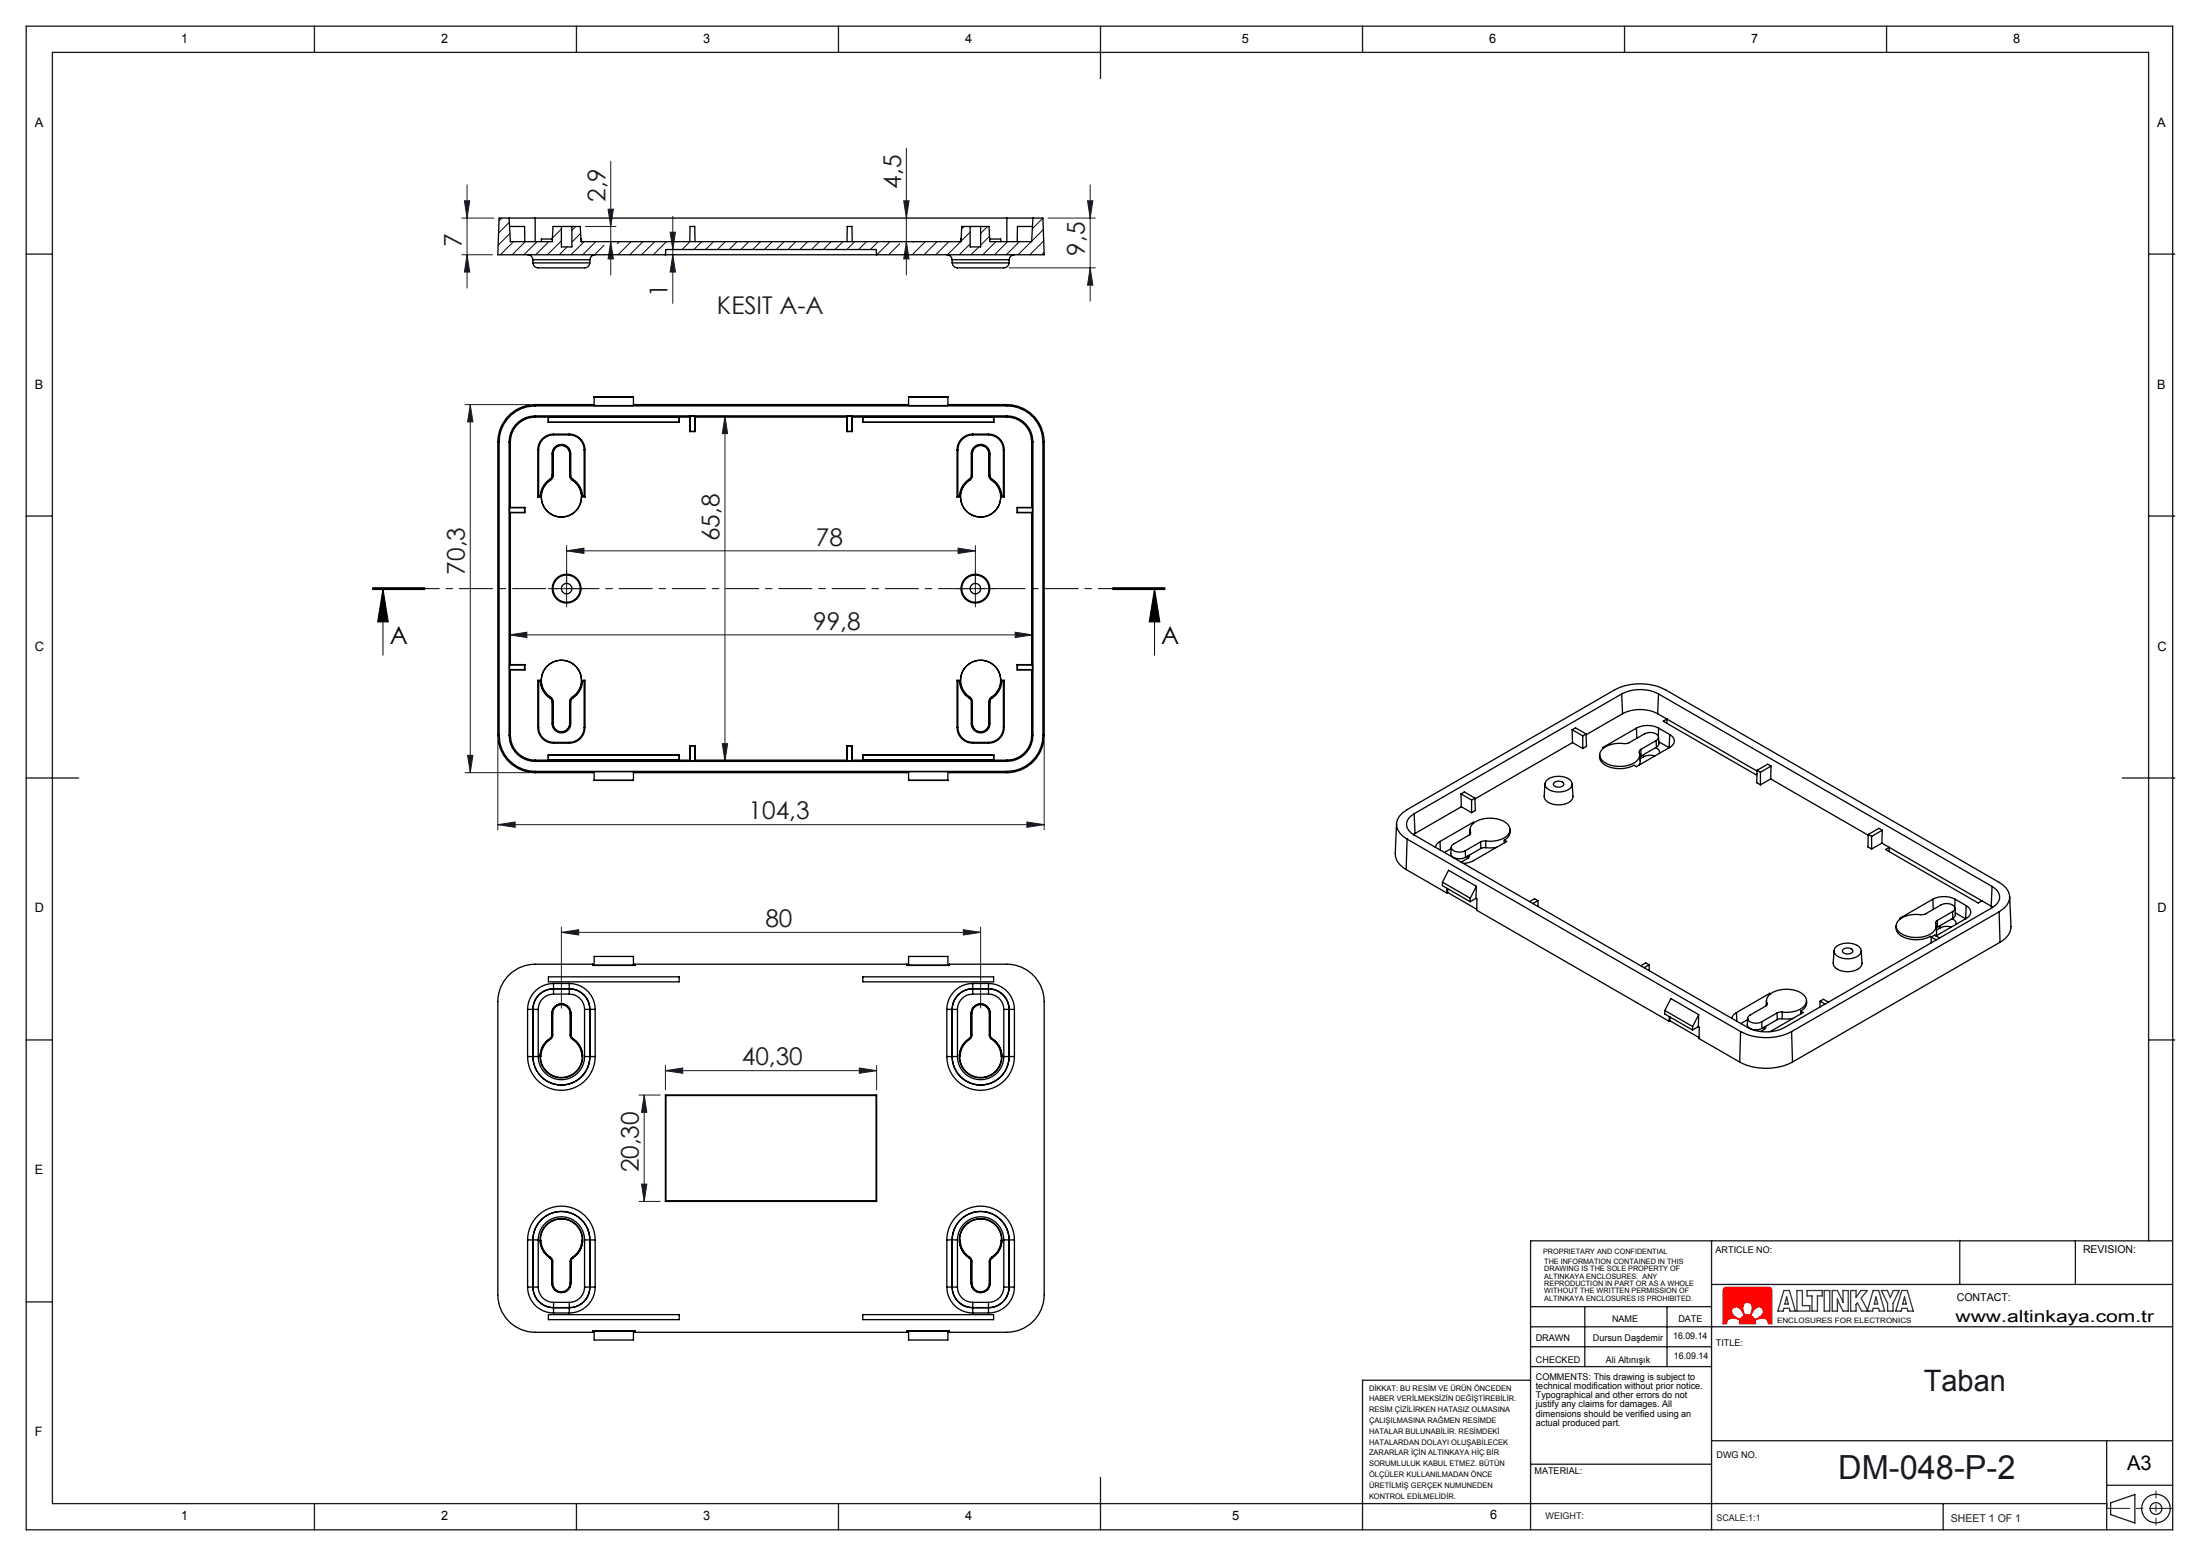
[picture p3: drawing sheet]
<svg xmlns="http://www.w3.org/2000/svg" width="420mm" height="297mm" viewBox="0 0 420 297" stroke-linecap="round" stroke-linejoin="round" font-family="sans-serif">
<path d="M329 245.8l.4-.1h8.2l.4 .2 .1 .4v6.4h-.7v-.2l-.3-.7-.8-.2-1.4 .4 .1 .7h-3.1l.1-.7-1.4-.4-.9 .3-.2 .8h-.7v-6.4zM330.7 249.7l.7-.3 .7 .4 .7 1.3-.7 .7-.6-.2-.7-.5-.4-.8zM332.9 248.8l.6-.3 .7 .4 .2 .7-.5 1.4h-.9l-.4-1.4zM334.8 249.8l.9-.4 .6 .3 .2 .7-.4 .7-1.3 .7-.6-.7z" fill="none" stroke="#e13800" stroke-width=".19"/>
<g fill="none" stroke="#191924" stroke-width=".25">
<path d="M5 5h409.6v287h-409.6zM60 5v5M110 5v5M160 5v5M210 5v10M260 5v5M310 5v5M360 5v5M5 48.5h5M410 48.5h5M5 98.5h5M410 98.5h5"/>
<path d="M5 148.5h10M405 148.5h10M5 198.5h5M410 198.5h5M326.6 236.8v55.2M374 236.8v8.4M396 236.8v8.4M410 236.8v-226.8h-400v277h392M414.6 236.8h-122.5v55.2M5 248.5h5M292.1 249.4h34.5M292.1 253.2h122.5"/>
<path d="M292.1 257.1h34.5M302.4 249.4v11.5M318.1 249.4v11.5M326.6 245.2h88M292.1 263.5h-32.1v28.5M292.1 260.9h34.5M292.1 279.5h34.5M326.6 275h88M402 275v17M60 287v5M110 287v5M160 287v5"/>
<path d="M210 282v10M370.8 287v5M402 283.5h12.6"/>
</g>
<path d="M334.8 249.8h.1a.93 .93 0 0 1 1.5 0 .93 .93 0 0 1-.4 1.4l-.6 .4a.52 .52 0 0 1-.5 .2 .52 .52 0 0 1-.4-.4 .54 .54 0 0 1-.3-.5 .54 .54 0 0 1 .2-.5zM330.7 249.7a1.27 1.27 0 0 1 1.9 .9 .48 .48 0 0 1 .1 .5 .48 .48 0 0 1-.4 .3 .54 .54 0 0 1-.4 .4 .54 .54 0 0 1-.5-.3l-.6-.5a.92 .92 0 0 1-.1-1.3zM329 245.8l-.2 .5v6.4h.7v-.2a1.18 1.18 0 0 1 1.8-.8h.1a.45 .45 0 0 1 .5 .6v.4h3.1v-.3a.4 .4 0 0 1 0-.5 .4 .4 0 0 1 .4-.1l.7-.2 .7 .1 .5 .3 .1 .7h.7v-6.4l-.1-.5-.4-.1h-8.2zM332.9 248.8l.6-.3 .6 .3 .3 .8-.2 .9a.44 .44 0 0 1-.2 .5 .44 .44 0 0 1-.5-.1h-.1a.43 .43 0 0 1-.5 .1 .43 .43 0 0 1-.2-.5l-.1-.9z" fill-rule="evenodd" fill="#f00"/>
<path d="M71.1 112.5h10zM71.1 112.4h10M71.1 112.2h10M73.1 112.4l1 6.3h-2zM73.1 112.4v12.7M212.3 112.4h10M212.3 112.2h10M212.3 112.5h10M220.3 112.4l1 6.3h-2zM220.3 112.4v12.7" fill="none" stroke="#000" stroke-width=".19"/>
<g fill="none" stroke="#191924" stroke-width=".25">
<path d="M402.8 286.9l4.6-1.6v5.4l-4.6-1.6z"/>
<circle cx="411.4" cy="287.9" r="2.72"/>
<circle cx="411.4" cy="287.9" r="1.12"/>
</g>
<path d="M340.4 246.3h1.1l1.1 3.9h-1l-.2-.5h-1l-.1 .5h-1zM340.9 247.5l.4 1.4h-.7zM342.9 246.3h1v2.9h1.5v1h-2.5zM344.8 246.3h2.9v1.1h-.9v2.8h-1v-2.8h-1zM348.1 246.3h1.1v3.9h-1.1zM349.6 246.3h1l1.1 2.4v-2.4h1v3.9h-1l-1.1-2.3v2.3h-1zM356.3 250.2l1.1-3.9h1.1l1.1 3.9h-1l-.1-.5h-1l-.2 .5h-2.1l-.8-1.5-.2 .3v1.2h-1.1v-3.9h1.1v1.3l.9-1.3h1.2l-1.1 1.5 1.3 2.4M358 247.5l.3 1.4h-.7zM359 246.3h1.2l.5 1.4 .6-1.4h1.1l-1.2 2.5v1.4h-1v-1.4zM362.9 246.3h1.1l1.1 3.9h-1l-.2-.5h-1l-.1 .5h-1zM363.4 247.5l.4 1.4h-.7z" fill="none" stroke="#373737" stroke-width=".25"/>
<g fill="none" stroke="#191924" stroke-width=".19">
<path d="M88.6 38.3h1l-.5 3.3zM89.1 35.3v19.7M116 39.9h1l-.5 3.3zM116.5 30.8v21.7M172.4 38.3h1.1l-.5 3.3zM173 28.3v24.2M207.5 38.3h1l-.5 3.3zM208 35.3v22.2M88.1 41.6h6.1M88.1 48.6h5.9M89.1 48.6l.5 3.3h-1zM111.7 43.2h5.8"/>
<path d="M116.5 46.1l.5 3.3h-1zM127.9 44.3h1l-.5 3.3zM128.4 48.6l.5 3.3h-1zM128.4 41.3v16.6M173 46.1l.5 3.3h-1.1zM192.5 51.1h16.5M200 41.6h9M208 51.1l.5 3.3h-1zM88.7 77.2h12.4M89.7 77.2l.5 3.3h-1zM89.7 77.2v70.3M133.6 79.5h5.7"/>
<path d="M138.3 79.5v65.7M138.3 79.5l.5 3.3h-1zM105.6 112.4h5M108.1 105.1l3.3-.5v1zM108.1 104.1v10.8M108.1 105.1h78M182.8 104.6l3.3 .5-3.3 .5zM183.6 112.4h5M186.1 104.1v10.8M97.2 121.2l3.3-.5v1zM97.2 120.2v5.7M97.2 121.2h99.8"/>
<path d="M193.7 120.7l3.3 .5-3.3 .5zM197 120.2v5.7M88.7 147.5h12.4M89.2 144.2h1l-.5 3.3zM95 157.4l3.3-.5v1zM95 141.4v17M95 157.4h104.3M133.6 145.2h5.7M137.8 141.9h1l-.5 3.3zM196 156.9l3.3 .5-3.3 .5zM199.3 141.4v17M107.1 178l3.3-.5v1z"/>
<path d="M107.1 177v15.4M107.1 178h80M183.8 177.5l3.3 .5-3.3 .5zM187.1 177v15.4M121.9 209h4.1M122.9 209l.5 3.3h-1zM122.9 209v20.3M127 204.4l3.3-.5v1zM127 203.4v4.6M127 204.4h40.3M164 203.9l3.3 .5-3.3 .5zM167.3 203.4v4.6"/>
<path d="M121.9 229.3h4.1M122.4 226h1l-.5 3.3z"/>
</g>
<path d="M222.3 112.4h-151.2" fill="none" stroke="#000" stroke-width=".19" stroke-dasharray="6.3 1.3 1.3 1.3" stroke-dashoffset="3.8"/>
<path d="M105.6 112.4h-1M108.1 109.9v-1M108.1 114.9v1M110.6 112.4h1M183.6 112.4h-1M186.1 109.9v-1M186.1 114.9v1M188.6 112.4h1" fill="none" stroke="#191924" stroke-width=".19" stroke-dasharray="15.2 1.3 1.3 1.3"/>
<path d="M401.9 287.9h12.7" fill="none" stroke="#191924" stroke-width=".19" stroke-dasharray="15.2 1.3 1.3 1.3" stroke-dashoffset="10.8"/>
<path d="M411.4 284.6v6.5" fill="none" stroke="#191924" stroke-width=".19" stroke-dasharray="15.2 1.3 1.3 1.3" stroke-dashoffset="13.9"/>
<path d="M220.3 112.4l1 6.3h-2zM73.1 112.4l1 6.3h-2z" fill="#000"/>
<g fill="#191924">
<path d="M193.7 120.7l3.3 .5-3.3 .5zM97.2 121.2l3.3-.5v1zM164 203.9l3.3 .5-3.3 .5zM127 204.4l3.3-.5v1z"/>
<path d="M95 157.4l3.3-.5v1zM196 156.9l3.3 .5-3.3 .5z"/>
<path d="M182.8 104.6l3.3 .5-3.3 .5zM108.1 105.1l3.3-.5v1zM183.8 177.5l3.3 .5-3.3 .5zM107.1 178l3.3-.5v1z"/>
<path d="M137.8 141.9h1l-.5 3.3zM138.3 79.5l.5 3.3h-1z"/>
<path d="M89.7 77.2l.5 3.3h-1zM89.2 144.2h1l-.5 3.3zM127.9 44.3h1l-.5 3.3zM128.4 48.6l.5 3.3h-1zM88.6 38.3h1l-.5 3.3zM89.1 48.6l.5 3.3h-1zM207.5 38.3h1l-.5 3.3zM208 51.1l.5 3.3h-1zM172.4 38.3h1.1l-.5 3.3zM173 46.1l.5 3.3h-1.1zM116 39.9h1l-.5 3.3zM116.5 46.1l.5 3.3h-1zM122.9 209l.5 3.3h-1zM122.4 226h1l-.5 3.3z"/>
</g>
<g fill="none" stroke="#000" stroke-width=".25">
<path d="M97.2 41.6h4.9M97.2 41.6l.2 4.5h8l.1-2.9h1.6M97.2 41.6h-2l-.2 7h104.3l-.3-7h-1.9M97.2 43.2h2.9l.1 2.9M100.7 48.6a1 1 0 0 1 1 1M101.7 49.6h10.9M101.7 49.6v.6M101.7 50.2h10.8M101.7 50.2a1.23 1.23 0 0 0 1.6 .9h7.9a1.1 1.1 0 0 0 1.3-.9M102.1 41.6v4.5M102.1 41.6h90M105.4 45.6h-2.1v.5"/>
<path d="M107.1 43.2h2M107.1 43.2v3.9h2v-3.9M109.1 43.2h1.6l.2 2.9h72.5l.1-2.9h1.6M110.8 45.6l.2 .5M112.6 49.6l-.1 .6M113.6 48.6a1 1 0 0 0-1 1M127 48.6l.1-1h40.1l.1 1M131.6 46.1l.1-2.9h.9v2.9M161.6 46.1l.1-2.9h.9v2.9M180.7 48.6a1 1 0 0 1 1 1M181.7 49.6h10.9M181.7 49.6v.6"/>
<path d="M181.7 50.2h10.8M181.7 50.2a1.23 1.23 0 0 0 1.6 .9h7.9a1.1 1.1 0 0 0 1.3-.9M183.4 45.6l-.1 .5M185.1 43.2h2M185.1 43.2v3.9h2v-3.9M188.8 45.6h2.1l.1 .5M192.1 41.6h5M192.1 41.6v4.5M192.6 49.6l-.1 .6M193.6 48.6a1 1 0 0 0-1 1M197 43.2h-2.8l-.1 2.9M197.1 41.6l-.2 4.5h-8l-.2-2.9h-1.6"/>
<path d="M102.1 79.4a5 5 0 0 0-4.9 5M102.1 77.5a6.9 6.9 0 0 0-6.9 6.9M102.1 77.2v.3M102.1 77.2a7.1 7.1 0 0 0-7.1 7.2M102.1 79.6a4.7 4.7 0 0 0-4.7 4.8M102.1 79.4h90M102.1 77.5h90M102.1 79.4v.2M102.1 77.2l11.3 .1M102.1 79.6h29.5M113.4 75.7h7.5v1.7h-7.5zM120.9 77.3h52.5"/>
<path d="M129.6 79.6v1M129.6 79.6h.1M131.6 79.6v2.8M131.7 79.5h.9M131.7 79.5l-.1 .1M131.7 79.5v2.8M132.6 79.5v.1M132.6 79.5v2.8M132.6 79.6h29M132.6 79.6v2.8M161.6 79.6v2.8M161.7 79.5h.9"/>
<path d="M161.7 79.5l-.1 .1M161.7 79.5v2.8M162.6 79.5v.1M162.6 79.5v2.8M162.6 79.6h29.5M162.6 79.6v2.8M164.6 79.6v1M164.6 79.6h.1M173.4 75.7h7.5v1.7h-7.5zM192.1 79.4a5 5 0 0 1 5 5M192.1 79.6a4.7 4.7 0 0 1 4.8 4.8M192.1 77.5a6.9 6.9 0 0 1 6.9 6.9"/>
<path d="M192.1 77.2a7.1 7.1 0 0 1 7.2 7.2M192.1 77.2v.3M192.1 79.4v.2M192.1 77.2l-11.2 .1M95 84.4h.2M95 84.4v56M95.2 84.4v56M97.2 84.4h.2M97.2 84.4v56M97.2 96.9v.9M97.2 97.8l.2 .1M97.2 97.8h2.9"/>
<path d="M97.2 96.9h2.9M97.4 84.4v12.5M97.4 97.9v29M97.4 96.9h-.2M97.4 97.9h2.8M97.4 96.9h2.8M100.1 97.8l.1 .1M100.1 96.9v.9M100.2 96.9h-.1M100.2 96.9v1M102.6 85.9v9M102.6 94.9h.7"/>
<path d="M102.6 85.9h.2M102.8 85.9v8.8M102.8 94.7h.3M102.8 94.7l-.2 .2M103.1 94.7a5 5 0 0 1 2.1-3.6l.1-.4v-4.1a1.78 1.78 0 0 1 1.8-1.8 1.78 1.78 0 0 1 1.8 1.8v4.1l.2 .5a4.6 4.6 0 0 1 2.1 3.5M103.1 94.7l.1 .1M103.2 94.8l.1 .1M103.3 94.9a3.8 3.8 0 0 0 3.8 3.8 3.8 3.8 0 0 0 3.9-3.8M104.6 80.6h25M104.6 80.6v-1v1M104.6 80.6h.1M105 91.6a3.9 3.9 0 0 0-1.8 3.2"/>
<path d="M105 91.6h.1M105.1 91.6a3.8 3.8 0 0 0-.9 5.8 3.8 3.8 0 0 0 5.8 0 3.8 3.8 0 0 0-.8-5.8M105.5 86.6a1.65 1.65 0 0 1 1.6-1.6 1.65 1.65 0 0 1 1.7 1.6M105.5 90.7l-.1 .5-.4 .4M105.5 86.6v4.1M105.5 86.6h.1M105.5 90.7h.1M105.6 86.6a1.57 1.57 0 0 1 1.5-1.6 1.57 1.57 0 0 1 1.6 1.6M105.6 90.7l-.2 .6-.3 .3M105.6 86.6v4.1M105.6 82.9a3 3 0 0 0-3 3M105.6 83a2.84 2.84 0 0 0-2.8 2.9"/>
<path d="M105.6 82.9h3M105.6 82.9v.1M105.6 83h3M108.6 82.9a3 3 0 0 1 3 3M108.6 83a2.84 2.84 0 0 1 2.9 2.9M108.6 82.9v.1M108.7 90.7l.1 .6 .4 .3M108.7 86.6h.1M108.7 90.7h.1M108.7 86.6v4.1M108.8 90.7l.1 .5 .3 .4M108.8 86.6v4.1"/>
<path d="M109.2 91.6a3.9 3.9 0 0 1 1.8 3.2M109.2 91.6h.1M111 94.9h.6M111 94.8v.1M111.2 94.7l-.2 .1M111.2 94.7h.3M111.5 85.9h.1M111.5 94.7l.1 .2M111.5 85.9v8.8M111.6 85.9v9M131.6 82.4h1M131.7 82.3h.9"/>
<path d="M131.7 82.3l-.1 .1M132.6 82.3v.1M161.6 82.4h1M161.7 82.3l-.1 .1M161.7 82.3h.9M162.6 82.3v.1M164.6 80.6h25M182.6 85.9v9M182.6 94.9h.7M182.6 85.9h.2M182.8 94.7l-.2 .2M182.8 85.9v8.8"/>
<path d="M182.8 94.7h.3M183.1 94.7a5 5 0 0 1 2.1-3.6l.1-.4v-4.1a1.78 1.78 0 0 1 1.8-1.8 1.78 1.78 0 0 1 1.8 1.8v4.1l.2 .5a4.6 4.6 0 0 1 2.1 3.5M183.1 94.7l.1 .1M183.2 94.8l.1 .1M183.3 94.9a3.8 3.8 0 0 0 3.8 3.8 3.8 3.8 0 0 0 3.9-3.8M185 91.6a3.9 3.9 0 0 0-1.8 3.2M185 91.6h.1M185.1 91.6a3.8 3.8 0 0 0-.9 5.8 3.8 3.8 0 0 0 5.8 0 3.8 3.8 0 0 0-.8-5.8M185.5 86.6a1.65 1.65 0 0 1 1.6-1.6 1.65 1.65 0 0 1 1.7 1.6M185.5 90.7l-.1 .5-.4 .4M185.5 86.6h.1M185.5 90.7h.1"/>
<path d="M185.5 86.6v4.1M185.6 86.6a1.57 1.57 0 0 1 1.5-1.6 1.57 1.57 0 0 1 1.6 1.6M185.6 90.7l-.2 .6-.3 .3M185.6 86.6v4.1M185.6 82.9a3 3 0 0 0-3 3M185.6 83a2.84 2.84 0 0 0-2.8 2.9M185.6 82.9h3M185.6 82.9v.1M185.6 83h3M188.6 82.9a3 3 0 0 1 3 3M188.6 83a2.84 2.84 0 0 1 2.9 2.9M188.6 82.9v.1"/>
<path d="M188.7 90.7l.1 .6 .4 .3M188.7 86.6v4.1M188.7 86.6h.1M188.7 90.7h.1M188.8 90.7l.1 .5 .3 .4M188.8 86.6v4.1M189.2 91.6a3.9 3.9 0 0 1 1.8 3.2M189.2 91.6h.1M189.6 80.6v-1v1M189.6 80.6h.1M189.6 80.6h-25M191 94.9h.6"/>
<path d="M191 94.8v.1M191.2 94.7h.3M191.2 94.7l-.2 .1M191.5 85.9h.1M191.5 94.7l.1 .2M191.5 85.9v8.8M191.6 85.9v9M194.1 97.9h2.8M194.1 96.9h.1M194.1 96.9h2.8M194.1 96.9v1M194.2 97.8l-.1 .1"/>
<path d="M194.2 97.8h2.8M194.2 96.9h2.8M194.2 96.9v.9M196.9 84.4h.2M196.9 96.9h.1M196.9 84.4v12.5M196.9 97.9v29M197 96.9v.9M197 97.8l-.1 .1M197.1 84.4v56M199 84.4h.3M199 84.4v56"/>
<path d="M199.3 84.4v56M97.2 126.9v.9M97.2 127.8l.2 .1M97.2 126.9h2.9M97.2 127.8h2.9M97.4 127.9v12.5M97.4 126.9h-.2M97.4 126.9h2.8M97.4 127.9h2.8M100.1 126.9v.9M100.1 127.8l.1 .1M100.2 126.9v1"/>
<path d="M100.2 126.9h-.1M102.6 138.9a3 3 0 0 0 3 3M102.6 129.9v9M102.6 129.9h.7M102.6 138.9h.2M102.6 129.9l.2 .1M102.8 138.9a2.84 2.84 0 0 0 2.8 2.8M102.8 130h.3M102.8 130v8.9M103.1 130a5 5 0 0 0 2.1 3.6l.1 .4v4.1a1.78 1.78 0 0 0 1.8 1.8 1.78 1.78 0 0 0 1.8-1.8v-4.1l.2-.5a4.6 4.6 0 0 0 2.1-3.5M103.2 129.9a3.9 3.9 0 0 0 1.8 3.2M103.2 129.9l-.1 .1"/>
<path d="M103.3 129.9a3.8 3.8 0 0 1 3.8-3.9 3.8 3.8 0 0 1 3.9 3.9M103.3 129.9h-.1M105 133.1l.4 .4 .1 .5M105.1 133.1a3.8 3.8 0 0 1-.9-5.7 3.8 3.8 0 0 1 5.8 0 3.8 3.8 0 0 1-.8 5.7M105.1 133.1l.3 .4 .2 .5M105.1 133.1h-.1M105.5 138.1a1.65 1.65 0 0 0 1.6 1.7 1.65 1.65 0 0 0 1.7-1.7M105.5 134v4.1M105.5 134h.1M105.5 138.1h.1M105.6 138.1a1.57 1.57 0 0 0 1.5 1.6 1.57 1.57 0 0 0 1.6-1.6M105.6 134v4.1"/>
<path d="M108.7 134h.1M108.7 138.1h.1M108.7 134v4.1M108.8 134v4.1M109.2 133.1l-.4 .4-.1 .5M109.2 133.1h.1M109.2 133.1l-.3 .4-.1 .5M111 129.9h.1M111 129.9h.6M111 129.9a3.9 3.9 0 0 1-1.8 3.2M111 129.9l.2 .1M111.2 130h.3"/>
<path d="M111.5 138.9a2.84 2.84 0 0 1-2.9 2.8M111.5 138.9h.1M111.5 130v8.9M111.6 138.9a3 3 0 0 1-3 3M111.6 129.9v9M111.6 129.9l-.1 .1M182.6 138.9a3 3 0 0 0 3 3M182.6 129.9h.7M182.6 129.9v9M182.6 138.9h.2M182.6 129.9l.2 .1M182.8 138.9a2.84 2.84 0 0 0 2.8 2.8"/>
<path d="M182.8 130h.3M182.8 130v8.9M183.1 130a5 5 0 0 0 2.1 3.6l.1 .4v4.1a1.78 1.78 0 0 0 1.8 1.8 1.78 1.78 0 0 0 1.8-1.8v-4.1l.2-.5a4.6 4.6 0 0 0 2.1-3.5M183.2 129.9a3.9 3.9 0 0 0 1.8 3.2M183.2 129.9l-.1 .1M183.3 129.9a3.8 3.8 0 0 1 3.8-3.9 3.8 3.8 0 0 1 3.9 3.9M183.3 129.9h-.1M185 133.1l.4 .4 .1 .5M185.1 133.1l.3 .4 .2 .5M185.1 133.1a3.8 3.8 0 0 1-.9-5.7 3.8 3.8 0 0 1 5.8 0 3.8 3.8 0 0 1-.8 5.7M185.1 133.1h-.1M185.5 138.1a1.65 1.65 0 0 0 1.6 1.7 1.65 1.65 0 0 0 1.7-1.7"/>
<path d="M185.5 134h.1M185.5 138.1h.1M185.5 134v4.1M185.6 138.1a1.57 1.57 0 0 0 1.5 1.6 1.57 1.57 0 0 0 1.6-1.6M185.6 134v4.1M188.7 134h.1M188.7 138.1h.1M188.7 134v4.1M188.8 134v4.1M189.2 133.1l-.4 .4-.1 .5M189.2 133.1h.1M189.2 133.1l-.3 .4-.1 .5"/>
<path d="M191 129.9h.1M191 129.9h.6M191 129.9a3.9 3.9 0 0 1-1.8 3.2M191 129.9l.2 .1M191.2 130h.3M191.5 138.9a2.84 2.84 0 0 1-2.9 2.8M191.5 138.9h.1M191.5 130v8.9M191.6 138.9a3 3 0 0 1-3 3M191.6 129.9v9M191.6 129.9l-.1 .1M194.1 126.9h2.8"/>
<path d="M194.1 127.9h2.8M194.1 126.9h.1M194.1 126.9v1M194.2 126.9v.9M194.2 126.9h2.8M194.2 127.8h2.8M194.2 127.8l-.1 .1M196.9 127.9v12.5M196.9 126.9h.1M197 126.9v.9M197 127.8l-.1 .1M300 139.3l.6-.4 2.1 1.2"/>
<path d="M300 139.3l.1 2.4M300 139.3l2 1.2M309.5 132.5a7.8 7.8 0 0 1 7 0M309.5 132.5l-39.6 22.8M309.5 132.5l.1 3.7M309.6 136.2a7.4 7.4 0 0 1 6.7 0M309.6 136.2l-6.9 4M312.3 139a4.7 4.7 0 0 1 4.2 0M312.3 139l-6.4 3.7h.1M312.3 139v1.9M316.3 136.2l19 11M316.5 132.5l63.6 36.7"/>
<path d="M316.5 132.5l-.2 3.7M316.5 139l2.1 1.2M316.5 139l-.1 1.5M318.1 138.1v-.8l-.7 .4 17.7 10.2 .2-.2M95 140.4h.2M95 140.4a7.1 7.1 0 0 0 7.1 7.1M95.2 140.4a6.9 6.9 0 0 0 6.9 6.8M97.2 140.4a5 5 0 0 0 4.9 4.9M97.2 140.4h.2M97.4 140.4a4.7 4.7 0 0 0 4.7 4.7M102.1 145.3h90M102.1 147.2h90"/>
<path d="M102.1 145.1v.2M102.1 147.2v.3M102.1 145.1h29.5M104.6 144.1h25M104.6 144.1v1zM105.6 141.9h3M105.6 141.7v.2M105.6 141.7h3M108.6 141.7v.2M113.4 147.4l-11.3 .1M113.4 147.3h7.5v1.7h-7.5zM113.4 148.9h7.5"/>
<path d="M120.9 147.4h52.5M129.6 145.1h.1M129.6 144.1v1M129.6 144.1h.1M131.6 145.1l.1 .1M131.6 142.3h1M131.6 142.3l.1 .1M131.6 142.3v2.8M131.7 145.2h.9M131.7 142.4h.9M131.7 142.4v2.8M132.6 142.4v2.8"/>
<path d="M132.6 145.1v.1M132.6 145.1h29M132.6 142.3v.1M132.6 142.3v2.8M161.6 145.1l.1 .1M161.6 142.3h1M161.6 142.3l.1 .1M161.6 142.3v2.8M161.7 145.2h.9M161.7 142.4h.9M161.7 142.4v2.8M162.6 142.4v2.8"/>
<path d="M162.6 145.1h29.5M162.6 145.1v.1M162.6 142.3v.1M162.6 142.3v2.8M164.6 144.1v1M164.6 144.1h25M164.6 144.1h.1M164.6 145.1h.1M173.4 147.3h7.5v1.7h-7.5zM173.4 148.9h7.5M180.9 147.4l11.2 .1M185.6 141.9h3"/>
<path d="M185.6 141.7v.2M185.6 141.7h3M188.6 141.7v.2M189.6 144.1v1zM192.1 147.2v.3M192.1 145.1v.2M196.9 140.4a4.7 4.7 0 0 1-4.8 4.7M196.9 140.4h.2M197.1 140.4a5 5 0 0 1-5 4.9M199 140.4a6.9 6.9 0 0 1-6.9 6.8M199 140.4h.3M199.3 140.4a7.1 7.1 0 0 1-7.2 7.1"/>
<path d="M266.5 157.3l-.3 5.7a3.4 3.4 0 0 0 2.1 3M269.9 155.3a2.09 2.09 0 0 0-1 3.3l1 .8 63.6 36.7a7.8 7.8 0 0 0 7 0l39.6-22.8a2.09 2.09 0 0 0 1-3.3l-1-.8M269.9 155.3l.1 3.8M270 159.1l-.3 .2M278.8 151.5l2 1.2M278.8 151.5l.6-.3 2 1.1M278.8 151.5l.1 2.5M278.9 154l-8.9 5.1M278.9 154l1.9 1.1M280.5 158.3l-.1 1M280.6 158.8a2.02 2.02 0 0 1 1.8-2.3 5.4 5.4 0 0 1 5.5 1 1.66 1.66 0 0 1-1 2.5l-1.6 .5h-1.8M280.6 158.8l-.2 .6-3 1.7a.7 .7 0 0 0-.5 .7 .7 .7 0 0 0 .6 .7l1.1 .1 1-.2"/>
<path d="M280.6 158.8v.3M280.8 152.7v2.4M281.1 156.9l-6.3 3.7M281.1 156.9l.2 .1M281.1 156.9v.3M281.4 152.3l.1 2.4-.7 .4M281.4 152.3l-.6 .4M288.1 158.3l.1 .5a1.86 1.86 0 0 1-1.1 1.6M294.8 149.6l-.1 2.4a1.82 1.82 0 0 0 1.8 1.5 3.5 3.5 0 0 0 3.5-1l.2-.5-.2-2.4M295.1 148.9a3.7 3.7 0 0 1 4.7 .2 1.13 1.13 0 0 1-.7 1.7 3.7 3.7 0 0 1-4.1-.5 .96 .96 0 0 1 .1-1.4zM296.6 149.4a1.32 1.32 0 0 1 1.8 .2 1.07 1.07 0 0 1-1.8 .4 .39 .39 0 0 1 0-.6zM300.1 141.7l-18.6 10.8"/>
<path d="M300.1 141.7l1.9 1.2M302 140.5v2.4M302.7 140.1v2.4l-.7 .4M302.7 140.1l-.7 .4M312.9 144l.1 1.4-.2 .6M313.1 143l.1 1.3M313.2 144.3l-.3 .2M313.6 144.5l-.6 .4M313.6 144v.5M315.8 144.3l-1.1-.1-1.1 .3M315.9 142.7l.3 .1a.8 .8 0 0 1 .5 1M316 141.4a.7 .7 0 0 0 .5-.8 .7 .7 0 0 0-.6-.6l-1.1-.2-.7 .1-3.2 1.9-.6 .1a5.5 5.5 0 0 0-4.8 1.4 1.68 1.68 0 0 0 1.1 2.5 5.4 5.4 0 0 0 6-.8 1.81 1.81 0 0 0 .2-1.6l.3-.4"/>
<path d="M316 141.4l-2.9 1.6M316 141.4l.1 1.2M316.1 142.6l-2.9 1.7M316.5 140.7l.1 1.3-.5 .6M318.6 140.2a1.29 1.29 0 0 1 .9 1.2 1.29 1.29 0 0 1-.9 1.3l-6.3 3.6-.5-.2a5.6 5.6 0 0 1-6.1-.6l-.4-.7v-.8M318.6 140.2l-.1 2.5-2-1.1M335.3 147l-.1 2.4 .7 .4M335.3 147l.6 .4M335.9 147.4v2.4M337.9 148.7l-2 1.1M337.9 148.7l18.6 10.7M338 146.2l-.7-.3-2 1.1"/>
<path d="M338 146.2l-.1 2.5M338 146.2l-2.1 1.2M356.5 159.3l-.1 2.3 .7 .5M356.5 159.3l.6 .3M357.1 159.6v2.5M359.2 158.5l-.7-.4-2 1.2M359.2 158.5l-.1 2.4M359.2 158.5l-2.1 1.1M268.3 166l7.8 4.4M268.5 160.2a2.94 2.94 0 0 1-1.5-4.4l.5-.6 1-.7 39.6-22.8a10.7 10.7 0 0 1 9.7 0l63.7 36.7a2.94 2.94 0 0 1 1.5 4.4l-.6 .6-.9 .6M268.5 160.2l63.6 36.7M268.5 160.2l-.2 5.8"/>
<path d="M274.8 160.6a1.58 1.58 0 0 0-.9 1.1M274.8 160.6l.1 1.7M275.3 168.4l1.1-2.3 5.3 3.1M275.3 168.4l5.3 3M275.3 168.4l-.1 .7 5.3 3M276.1 169.6v.8M276.2 170.4l5.6 3.2M276.2 169.6v.8M276.2 170.4h-.1M276.9 162l-1.3 .7M276.9 161.7l-.1 1.2a1.65 1.65 0 0 0 2.2 1l.7-.3M277.5 163.7l-.1 .1"/>
<path d="M279.6 162.4l.1 1.2M280.1 163.8l-1.3 .8M280.1 163.4v.4M280.4 163.2l-.1 .4-.2 .2M280.6 171.4l-.1 .7M281.7 171.5l.1 .1v2.2l36.7 21.1M281.7 171.5l-1.2 .6M281.7 169.2v2.3M281.7 169.2l-1.1 2.2M282.5 160.7l-2.9 1.7M282.5 160.7l.1 1.3M282.6 162l-2.9 1.6"/>
<path d="M283.5 161.8l-.9 .2M283.5 160.5l-1 .2M283.5 160.5v1.3M285.6 161.7l-2.1 .1M287.1 160.4l.4 .2-6.4 3.7-.8 .3-1.1 .2M287.1 160.4v.5M293.5 171.9l-.7-.4-.9 .6M293.5 171.9v1.1M293.5 171.9l-1 .6M359.1 160.9l-2 1.2M359.1 160.9l20.9 12.1M360.5 162.6v-.9l-.7 .5 17.7 10.2 .7-.5"/>
<path d="M361.8 176.7a2 2 0 0 0 1.6 2.2 6.1 6.1 0 0 0 5-.2l.2 .1M368.5 178.9l1 .5M368.5 178.9v1.1M368.5 178.9l.7-.4 .9 .5M368.8 171.6a4.7 4.7 0 0 1 4.3 0M368.8 171.6l-6.3 3.7 .1 .1M368.8 171.6l.1 2M369.5 176.7v1.3l-.1 .6M369.7 175.7v1.3M369.7 177l-.2 .2M370.2 177.1l-.7 .4M370.2 176.7v.4"/>
<path d="M372.4 176.9l-1.1-.1-1.1 .3M372.5 175.4l.2 .1a.8 .8 0 0 1 .5 .9M372.6 174a.7 .7 0 0 0 .5-.7 .7 .7 0 0 0-.6-.6l-1.1-.2-.7 .1-3.2 1.8-.6 .2a5.5 5.5 0 0 0-4.8 1.3 1.68 1.68 0 0 0 1.1 2.5 5.4 5.4 0 0 0 6-.8 1.81 1.81 0 0 0 .2-1.6l.3-.3M372.6 174l-2.9 1.7M372.6 174v1.3M372.6 175.3l-2.9 1.7M373.1 173.3v1.4l-.5 .6M373.1 171.6l2.1 1.3M373.1 171.6l-.1 1.6M375.2 172.9a1.29 1.29 0 0 1 .9 1.2 1.29 1.29 0 0 1-.9 1.2l-5.8 3.3M375.2 172.9l-.1 2.5-2-1.2M380 173l.3 .2"/>
<path d="M380.1 169.2l-.1 3.8M381.5 174l.2 5.9M381.5 174l-39.6 22.9M381.7 179.9l-39.7 22.8M383.5 171.1l.2 5.8M383.7 176.8a3.4 3.4 0 0 1-2 3.1M100.7 192.7h1M100.7 192.7v9M101.7 192.7h.1M101.7 192.7v9M101.7 192.7h1M102.7 192.7v9"/>
<path d="M104.6 186.5h25v.9h-25zM104.9 198.3a4.1 4.1 0 0 0-.8 6 4.1 4.1 0 0 0 6.1 0 4.1 4.1 0 0 0-.8-6M104.9 198.3h.1M104.9 198.3a3.9 3.9 0 0 0-1.8 3.3M105.3 197.5l-.1 .4-.3 .4M105.3 193.4a1.82 1.82 0 0 1 1.8-1.8 1.82 1.82 0 0 1 1.8 1.8M105.3 193.4h.1M105.3 197.5h.1M105.3 193.4v4.1M105.3 197.5l-.1 .5-.3 .3M105.3 193.4a1.78 1.78 0 0 1 1.8-1.8 1.78 1.78 0 0 1 1.8 1.8M105.6 189.7a2.92 2.92 0 0 0-2.9 3"/>
<path d="M105.6 188.7a3.9 3.9 0 0 0-3.9 4M105.6 188.7v1M105.6 188.7a4 4 0 0 0-3.9 4M105.6 187.7v1M105.6 187.7a4.9 4.9 0 0 0-4.9 5M105.6 188.7h.1M105.6 189.7h3M105.6 188.7h3M105.6 187.7h3M108.6 189.7a2.92 2.92 0 0 1 2.9 3M108.6 188.7v1M108.6 188.7a3.9 3.9 0 0 1 3.9 4"/>
<path d="M108.6 188.7a4 4 0 0 1 4 4M108.6 187.7v1M108.6 187.7a4.9 4.9 0 0 1 5 5M108.6 188.7h.1M108.9 197.5l.1 .5 .3 .3M108.9 193.4v4.1M108.9 193.4h.1M108.9 197.5h.1M108.9 197.5l.2 .4 .3 .4M109.3 198.3a3.9 3.9 0 0 1 1.8 3.3M109.4 198.3h-.1M111.5 192.7h1"/>
<path d="M111.5 192.7v9M112.5 192.7v9M112.5 192.7h.1M112.6 192.7h1M112.6 192.7v9M113.1 184h-11a7.1 7.1 0 0 0-7.1 7.2v56a7.1 7.1 0 0 0 7.1 7.1h11M113.1 184v.3M113.1 184.3h8.1M113.1 184v.1M113.1 184.1h.3v-1.5h7.5v1.5h.2M113.1 184.1v.1M113.1 184.2h8"/>
<path d="M113.1 184.2v.1M113.6 192.7v9M121.1 184.2l.1 .1M121.1 184.1v.1M121.2 184v.3M121.2 184h51.9M121.2 184l-.1 .1M164.6 186.5h25v.9h-25zM173.1 184v.3M173.1 184.3h8.1M173.1 184v.1M173.1 184.1h.3v-1.5h7.5v1.5h.2"/>
<path d="M173.1 184.1v.1M173.1 184.2v.1M173.1 184.2h8M180.7 192.7h1M180.7 192.7v9M181.1 184.2l.1 .1M181.1 184.1v.1M181.2 184h10.9a7.1 7.1 0 0 1 7.2 7.2v56a7.1 7.1 0 0 1-7.2 7.1h-10.9M181.2 184v.3M181.2 184l-.1 .1M181.7 192.7v9M181.7 192.7h.1"/>
<path d="M181.7 192.7h1M182.7 192.7v9M184.9 198.3a4.1 4.1 0 0 0-.8 6 4.1 4.1 0 0 0 6.1 0 4.1 4.1 0 0 0-.8-6M184.9 198.3h.1M184.9 198.3a3.9 3.9 0 0 0-1.8 3.3M185.3 193.4a1.82 1.82 0 0 1 1.8-1.8 1.82 1.82 0 0 1 1.8 1.8M185.3 197.5l-.1 .4-.3 .4M185.3 193.4h.1M185.3 197.5h.1M185.3 193.4v4.1M185.3 197.5l-.1 .5-.3 .3M185.3 193.4a1.78 1.78 0 0 1 1.8-1.8 1.78 1.78 0 0 1 1.8 1.8"/>
<path d="M185.6 189.7a2.92 2.92 0 0 0-2.9 3M185.6 188.7v1M185.6 188.7a3.9 3.9 0 0 0-3.9 4M185.6 188.7a4 4 0 0 0-3.9 4M185.6 187.7a4.9 4.9 0 0 0-4.9 5M185.6 187.7v1M185.6 188.7h.1M185.6 189.7h3M185.6 188.7h3M185.6 187.7h3M188.6 188.7a3.9 3.9 0 0 1 3.9 4M188.6 189.7a2.92 2.92 0 0 1 2.9 3"/>
<path d="M188.6 188.7v1M188.6 188.7a4 4 0 0 1 4 4M188.6 187.7a4.9 4.9 0 0 1 5 5M188.6 187.7v1M188.6 188.7h.1M188.9 197.5l.1 .5 .3 .3M188.9 193.4v4.1M188.9 193.4h.1M188.9 197.5h.1M188.9 197.5l.2 .4 .3 .4M189.3 198.3a3.9 3.9 0 0 1 1.8 3.3M189.4 198.3h-.1"/>
<path d="M191.5 192.7h1M191.5 192.7v9M192.5 192.7v9M192.5 192.7h.1M192.6 192.7h1M192.6 192.7v9M193.6 192.7v9M314.7 184.2v1.1M314.7 184.2l-1 .5M314.7 184.2l-.7-.4-.9 .5M317.7 192.9l1.1-2.3 5.3 3.1M317.7 192.9l5.3 3"/>
<path d="M317.7 192.9v.6l5.3 3.1M318.5 194v.9M318.7 194.1v.7M318.7 194.8l5.5 3.3M318.7 194.8l-.2 .1M323 195.9v.7M324.1 196l.2 .1-.1 2.1 7.8 4.5M324.1 196l-1.1 .6M324.1 193.7v2.3M324.1 193.7l-1.1 2.2M331.4 193.3a1.58 1.58 0 0 0-.9 1.1M331.4 193.3v1.6"/>
<path d="M332.1 196.9l-.1 5.8M332.1 196.9a10.7 10.7 0 0 0 9.8 0M333.5 194.6l-1.3 .8M333.5 194.4l-.1 1.2a1.65 1.65 0 0 0 2.2 .9l.6-.2M336.2 195v1.3M336.7 196.5l-.8 .4M336.7 196v.5M336.9 195.9v.4l-.2 .2M337.1 190.9l-.1 1.1M337.2 191.5l-.2 .5-3 1.8a.7 .7 0 0 0-.5 .7 .7 .7 0 0 0 .6 .6l1.1 .2 1-.3M337.2 191.5a2.02 2.02 0 0 1 1.7-2.4 5.4 5.4 0 0 1 5.5 1.1 1.66 1.66 0 0 1-1 2.5l-1.5 .5h-1.8M337.2 191.5l-.1 .3"/>
<path d="M337.7 189.6l-6.3 3.7M337.7 189.6l.2 .1M337.7 189.6v.2M339.1 193.4l-2.9 1.6M339.1 193.4l.1 1.2M339.2 194.6l-3 1.7M340.1 194.5l-.9 .1M340.1 193.2l-1 .2M340.1 193.2v1.3M341.9 196.9l.1 5.8M342.2 194.4l-2.1 .1M343.6 193l.5 .3-6.3 3.6"/>
<path d="M343.6 193v.5M344.7 190.9v.5a1.86 1.86 0 0 1-1.1 1.6M347.3 191.1v1.1M347.3 191.1l1 .6M347.3 191.1l.7-.4 .9 .6M350 181.5l-.2 2.3a1.98 1.98 0 0 0 2.1 1.6 3.2 3.2 0 0 0 3.4-1.2l-.1-2.7M350.3 180.8a3.7 3.7 0 0 1 4.6 .1 1.13 1.13 0 0 1-.7 1.8 3.7 3.7 0 0 1-4-.6 .96 .96 0 0 1 .1-1.3zM351.7 181.2a1.32 1.32 0 0 1 1.8 .2 1.07 1.07 0 0 1-1.7 .5 .39 .39 0 0 1-.1-.7zM100.7 201.7a6.4 6.4 0 0 0 6.4 6.4 6.4 6.4 0 0 0 6.5-6.4M100.7 201.7h1M101.7 201.7a5.5 5.5 0 0 0 5.4 5.4 5.5 5.5 0 0 0 5.5-5.4M101.7 201.7h.1"/>
<path d="M101.7 201.7a5.4 5.4 0 0 0 5.4 5.4 5.4 5.4 0 0 0 5.4-5.4M101.7 201.7h1M102.7 201.7a4.4 4.4 0 0 0 4.4 4.4 4.4 4.4 0 0 0 4.4-4.4M103.1 201.6a4 4 0 0 0 4 4.1 4 4 0 0 0 4-4.1M103.1 201.6h.1a4.3 4.3 0 0 1 2.1-3.5l.2-.6v-4.1a1.65 1.65 0 0 1 1.6-1.6 1.65 1.65 0 0 1 1.7 1.6v4.1l.2 .6a4.4 4.4 0 0 1 2 3.5h.1M111.5 201.7h1M112.5 201.7h.1M112.6 201.7h1M127 209v20.3M127 209h40.3M127 209l.1 .1M127.1 209.1h40.1"/>
<path d="M127.1 209.1v20.1M167.2 209.1v20.1M167.3 209v20.3M167.3 209l-.1 .1M180.7 201.7a6.4 6.4 0 0 0 6.4 6.4 6.4 6.4 0 0 0 6.5-6.4M180.7 201.7h1M181.7 201.7a5.5 5.5 0 0 0 5.4 5.4 5.5 5.5 0 0 0 5.5-5.4M181.7 201.7h.1M181.7 201.7a5.4 5.4 0 0 0 5.4 5.4 5.4 5.4 0 0 0 5.4-5.4M181.7 201.7h1M182.7 201.7a4.4 4.4 0 0 0 4.4 4.4 4.4 4.4 0 0 0 4.4-4.4M183.1 201.6a4 4 0 0 0 4 4.1 4 4 0 0 0 4-4.1"/>
<path d="M183.1 201.6h.1a4.3 4.3 0 0 1 2.1-3.5l.2-.6v-4.1a1.65 1.65 0 0 1 1.6-1.6 1.65 1.65 0 0 1 1.7 1.6v4.1l.2 .6a4.4 4.4 0 0 1 2 3.5h.1M191.5 201.7h1M192.5 201.7h.1M192.6 201.7h1M332 202.7a11.1 11.1 0 0 0 10 0M100.7 236.7a6.4 6.4 0 0 1 6.4-6.5 6.4 6.4 0 0 1 6.5 6.5M100.7 236.7h1M100.7 236.7v9M101.7 236.7a5.5 5.5 0 0 1 5.4-5.5 5.5 5.5 0 0 1 5.5 5.5M101.7 236.7h.1M101.7 236.7v9M101.7 236.7h1"/>
<path d="M101.7 236.7a5.4 5.4 0 0 1 5.4-5.5 5.4 5.4 0 0 1 5.4 5.5M102.7 236.7a4.4 4.4 0 0 1 4.4-4.5 4.4 4.4 0 0 1 4.4 4.5M102.7 236.7v9M103.1 236.7a4 4 0 0 1 4-4 4 4 0 0 1 4 4M103.1 236.7a3.9 3.9 0 0 0 1.8 3.3M103.1 236.7h.1a4.3 4.3 0 0 0 2.1 3.5l.2 .6v4.1a1.65 1.65 0 0 0 1.6 1.7 1.65 1.65 0 0 0 1.7-1.7v-4.1l.2-.6a4.4 4.4 0 0 0 2-3.5h.1M111.1 236.7a3.9 3.9 0 0 1-1.8 3.3M111.5 236.7h1M111.5 236.7v9M112.5 236.7v9M112.5 236.7h.1M112.6 236.7h1"/>
<path d="M112.6 236.7v9M113.6 236.7v9M127 229.3h40.3M127.1 229.2l-.1 .1M127.1 229.2h40.1M167.2 229.2l.1 .1M180.7 236.7h1M180.7 236.7a6.4 6.4 0 0 1 6.4-6.5 6.4 6.4 0 0 1 6.5 6.5M180.7 236.7v9M181.7 236.7a5.5 5.5 0 0 1 5.4-5.5 5.5 5.5 0 0 1 5.5 5.5M181.7 236.7h.1M181.7 236.7v9"/>
<path d="M181.7 236.7a5.4 5.4 0 0 1 5.4-5.5 5.4 5.4 0 0 1 5.4 5.5M181.7 236.7h1M182.7 236.7a4.4 4.4 0 0 1 4.4-4.5 4.4 4.4 0 0 1 4.4 4.5M182.7 236.7v9M183.1 236.7a4 4 0 0 1 4-4 4 4 0 0 1 4 4M183.1 236.7a3.9 3.9 0 0 0 1.8 3.3M183.1 236.7h.1a4.3 4.3 0 0 0 2.1 3.5l.2 .6v4.1a1.65 1.65 0 0 0 1.6 1.7 1.65 1.65 0 0 0 1.7-1.7v-4.1l.2-.6a4.4 4.4 0 0 0 2-3.5h.1M191.1 236.7a3.9 3.9 0 0 1-1.8 3.3M191.5 236.7h1M191.5 236.7v9M192.5 236.7v9M192.5 236.7h.1"/>
<path d="M192.6 236.7h1M192.6 236.7v9M193.6 236.7v9M100.7 245.7h1M100.7 245.7a4.9 4.9 0 0 0 4.9 4.9M101.7 245.7a4 4 0 0 0 3.9 3.9M101.7 245.7h.1M101.7 245.7h1M101.7 245.7a3.9 3.9 0 0 0 3.9 3.9M102.7 245.7a2.92 2.92 0 0 0 2.9 2.9M104.6 250.9h25v1h-25zM104.9 240.1a4.1 4.1 0 0 1-.8-6.1 4.1 4.1 0 0 1 6.1 0 4.1 4.1 0 0 1-.8 6.1"/>
<path d="M104.9 240.1l.3 .3 .1 .4M104.9 240l.3 .4 .1 .4M104.9 240v.1M105.3 244.9a1.82 1.82 0 0 0 1.8 1.8 1.82 1.82 0 0 0 1.8-1.8M105.3 240.8h.1M105.3 244.9h.1M105.3 240.8v4.1M105.3 244.9a1.78 1.78 0 0 0 1.8 1.8 1.78 1.78 0 0 0 1.8-1.8M105.6 248.6v1M105.6 249.6v1M105.6 249.6h.1M105.6 248.6h3"/>
<path d="M105.6 249.6h3M105.6 250.6h3M108.6 248.6v1M108.6 249.6v1M108.6 249.6h.1M108.9 240.8v4.1M108.9 240.8h.1M108.9 244.9h.1M109.3 240l-.3 .4-.1 .4M109.3 240l.1 .1M109.4 240.1l-.3 .3-.2 .4M111.5 245.7h1"/>
<path d="M111.5 245.7a2.92 2.92 0 0 1-2.9 2.9M112.5 245.7a3.9 3.9 0 0 1-3.9 3.9M112.5 245.7h.1M112.6 245.7a4 4 0 0 1-4 3.9M112.6 245.7h1M113.1 254.1h8.1M113.1 254.1v.2M113.1 254.1h.1M113.1 254.2h.3v1.6h7.5v-1.6h.2M113.1 254.1v.1M113.1 254.2v.1M113.1 254.1h8"/>
<path d="M113.6 245.7a4.9 4.9 0 0 1-5 4.9M121.1 254.1v.1M121.1 254.2l.1 .1M121.2 254.3h51.9M121.2 254.1v.2M121.2 254.1h-.1M164.6 250.9h25v1h-25zM173.1 254.1h8.1M173.1 254.1v.2M173.1 254.1h.1M173.1 254.2h.3v1.6h7.5v-1.6h.2M173.1 254.1h8"/>
<path d="M173.1 254.1v.1M173.1 254.2v.1M180.7 245.7a4.9 4.9 0 0 0 4.9 4.9M180.7 245.7h1M181.1 254.1v.1M181.1 254.2l.1 .1M181.2 254.1v.2M181.2 254.1h-.1M181.7 245.7a4 4 0 0 0 3.9 3.9M181.7 245.7h.1M181.7 245.7h1M181.7 245.7a3.9 3.9 0 0 0 3.9 3.9"/>
<path d="M182.7 245.7a2.92 2.92 0 0 0 2.9 2.9M184.9 240.1a4.1 4.1 0 0 1-.8-6.1 4.1 4.1 0 0 1 6.1 0 4.1 4.1 0 0 1-.8 6.1M184.9 240.1l.3 .3 .1 .4M184.9 240l.3 .4 .1 .4M184.9 240v.1M185.3 244.9a1.82 1.82 0 0 0 1.8 1.8 1.82 1.82 0 0 0 1.8-1.8M185.3 240.8h.1M185.3 244.9h.1M185.3 240.8v4.1M185.3 244.9a1.78 1.78 0 0 0 1.8 1.8 1.78 1.78 0 0 0 1.8-1.8M185.6 248.6v1M185.6 249.6v1"/>
<path d="M185.6 249.6h.1M185.6 248.6h3M185.6 249.6h3M185.6 250.6h3M188.6 248.6v1M188.6 249.6v1M188.6 249.6h.1M188.9 240.8v4.1M188.9 240.8h.1M188.9 244.9h.1M189.3 240l-.3 .4-.1 .4M189.3 240l.1 .1"/>
<path d="M189.4 240.1l-.3 .3-.2 .4M191.5 245.7h1M191.5 245.7a2.92 2.92 0 0 1-2.9 2.9M192.5 245.7a3.9 3.9 0 0 1-3.9 3.9M192.5 245.7h.1M192.6 245.7a4 4 0 0 1-4 3.9M192.6 245.7h1M193.6 245.7a4.9 4.9 0 0 1-5 4.9"/>
<circle cx="108.1" cy="112.4" r="2.75"/>
<circle cx="108.1" cy="112.4" r="1"/>
<circle cx="108.1" cy="112.4" r="2.6"/>
<circle cx="186.1" cy="112.4" r="2.75"/>
<circle cx="186.1" cy="112.4" r="1"/>
<circle cx="186.1" cy="112.4" r="2.6"/>
</g>
<g fill="none" stroke="#000" stroke-width=".19">
<path d="M95.8 41.6l-.6 .6M97.2 42.4l-2.1 2.1M97.3 44.6l-2.2 2.2M98 46.1l-2.5 2.5M100.2 46.1l-2.5 2.5M102.5 46.1l-2.5 2.5M104.7 46.1l-2.5 2.5M107.1 43.7l-1.7 1.7M107.1 46l-2.6 2.6M108.2 47.1l-1.5 1.5M109.9 43.2l-.8 .8M110.8 44.5l-1.7 1.7"/>
<path d="M111.5 46.1l-2.5 2.5M113.7 46.1l-2.5 2.5M115.3 46.8l-1.9 1.8M118.2 46.1l-.4 .4M120.4 46.1l-2.5 2.5M122.7 46.1l-2.5 2.5M124.9 46.1l-2.5 2.5M127 48.6h-.1M127.1 46.2l-2.4 2.4M131.7 46.1l-1.5 1.5M133.9 46.1l-1.5 1.5M136.2 46.1l-1.5 1.5"/>
<path d="M138.4 46.1l-1.5 1.5M140.6 46.1l-1.5 1.5M142.9 46.1l-1.5 1.5M145.1 46.1l-1.5 1.5M147.4 46.1l-1.5 1.5M149.6 46.1l-1.5 1.5M151.9 46.1l-1.5 1.5M154.1 46.1l-1.5 1.5M156.4 46.1l-1.5 1.5M158.6 46.1l-1.5 1.5M160.9 46.1l-1.5 1.5M163.1 46.1l-1.5 1.5"/>
<path d="M165.3 46.1l-1.5 1.5M167.6 46.1l-1.5 1.5M169.8 46.1l-2.5 2.5M171.7 46.5l-2.1 2.1M174.3 46.1l-.1 .1M176.6 46.1l-2.4 2.4M178.8 46.1l-2.5 2.5M181.1 46.1l-2.5 2.5M183.3 46.1l-2.5 2.5M184 43.2l-.5 .5M185.1 44.3l-1.7 1.7M185.1 46.5l-2.1 2.1"/>
<path d="M186.8 47.1l-1.5 1.5M188.4 43.2l-1.3 1.3M188.8 45.1l-1.7 1.7M190 46.1l-2.5 2.5M192.3 46.1l-2.5 2.5M194.5 46.1l-2.5 2.5M196.8 46.1l-2.5 2.5M199 41.6l-2 2.1M199.1 43.8l-2.2 2.2M199.2 46l-2.7 2.6M199.2 48.2l-.4 .4"/>
</g>
<text font-size="6.3" fill="#191924" x="350.8" y="282.4">DM-048-P-2</text>
<text font-size="5.6" fill="#191924" x="367.1" y="265.4">Taban</text>
<g font-size="4.7" fill="#191924">
<text x="115.5" y="38.6" transform="rotate(-90 115.5 38.6)">2,9</text>
<text x="171.9" y="36" transform="rotate(-90 171.9 36)">4,5</text>
<text x="88.1" y="47.2" transform="rotate(-90 88.1 47.2)">7</text>
<text x="207" y="48.8" transform="rotate(-90 207 48.8)">9,5</text>
<text x="127.4" y="56.6" transform="rotate(-90 127.4 56.6)">1</text>
<text x="136.8" y="59.9">KESIT A-A</text>
<text x="137.3" y="103.3" transform="rotate(-90 137.3 103.3)">65,8</text>
<text x="155.7" y="104.1">78</text>
<text x="88.7" y="109.7" transform="rotate(-90 88.7 109.7)">70,3</text>
<text x="155.2" y="120.2">99,8</text>
<text x="142.9" y="156.4">104,3</text>
<text x="146.1" y="177">80</text>
<text x="141.6" y="203.3">40,30</text>
<text x="121.9" y="223.8" transform="rotate(-90 121.9 223.8)">20,30</text>
</g>
<g font-size="4.7">
<text x="74.4" y="122.9">A</text>
<text x="221.6" y="122.9">A</text>
</g>
<text font-size="3.9" x="405.9" y="280.6">A3</text>
<text font-size="3.2" x="373.2" y="252.4">www.altinkaya.com.tr</text>
<g font-size="2.5">
<text x="34.6" y="8.2">1</text>
<text x="84.2" y="8.2">2</text>
<text x="134.2" y="8.2">3</text>
<text x="184.2" y="8.2">4</text>
<text x="237" y="8.2">5</text>
<text x="284.2" y="8.2">6</text>
<text x="334.2" y="8.2">7</text>
<text x="384.2" y="8.2">8</text>
<text x="6.7" y="24.2">A</text>
<text x="411.7" y="24.2">A</text>
<text x="6.7" y="74.2">B</text>
<text x="411.7" y="74.2">B</text>
<text x="6.7" y="124.2">C</text>
<text x="411.7" y="124.2">C</text>
<text x="6.7" y="174.2">D</text>
<text x="411.7" y="174.2">D</text>
<text x="6.7" y="224.2">E</text>
<text x="6.7" y="274.2">F</text>
<text x="34.6" y="290.2">1</text>
<text x="84.2" y="290.2">2</text>
<text x="134.2" y="290.2">3</text>
<text x="184.2" y="290.2">4</text>
<text x="235.1" y="290.2">5</text>
<text x="284.3" y="289.9">6</text>
</g>
<g font-size="2.1">
<text x="397.5" y="239.2">REVISION:</text>
<text x="373.4" y="248.2">CONTACT:</text>
</g>
<text font-size="2.1" fill="#191924" x="372.3" y="290.6">SHEET 1 OF 1</text>
<g font-size="1.8">
<text x="327.4" y="239.2">ARTICLE NO:</text>
<text x="293" y="256">DRAWN</text>
<text x="304" y="256">Dursun Daşdemir</text>
<text x="307.6" y="252.3">NAME</text>
<text x="319.3" y="255.7">16.09.14</text>
<text x="320.3" y="252.3">DATE</text>
<text x="327.4" y="256.9">TITLE:</text>
<text x="293.1" y="263.3">COMMENTS: This drawing is subject to</text>
<text x="293.1" y="260.1">CHECKED</text>
<text x="306.4" y="260.1">Ali Altınışık</text>
<text x="319.4" y="259.4">16.09.14</text>
<text x="293.1" y="265.1">technical modification without prior notice.</text>
<text x="293.1" y="266.9">Typographical and other errors do not</text>
<text x="293.1" y="268.6">justify any claims for damages. All</text>
<text x="293.1" y="270.4">dimensions should be verified using an</text>
<text x="293.1" y="272.2">actual produced part.</text>
<text x="292.8" y="281.3">MATERIAL:</text>
<text x="327.6" y="278.3">DWG NO.</text>
</g>
<g font-size="1.8" fill="#191924">
<text x="294.9" y="289.9">WEIGHT:</text>
<text x="327.6" y="290.3">SCALE:1:1</text>
</g>
<g font-size="1.5">
<text x="261.2" y="265.4">DİKKAT: BU RESİM VE ÜRÜN ÖNCEDEN</text>
<text x="261.2" y="267.5">HABER VERİLMEKSİZİN DEĞİŞTİREBİLİR.</text>
<text x="261.2" y="269.5">RESİM ÇİZİLİRKEN HATASIZ OLMASINA</text>
<text x="261.2" y="271.6">ÇALIŞILMASINA RAĞMEN RESİMDE</text>
<text x="261.2" y="273.7">HATALAR BULUNABİLİR. RESİMDEKİ</text>
<text x="261.2" y="275.7">HATALARDAN DOLAYI OLUŞABİLECEK</text>
<text x="261.2" y="277.8">ZARARLAR İÇİN ALTINKAYA HİÇ BİR</text>
<text x="261.2" y="279.8">SORUMLULUK KABUL ETMEZ. BÜTÜN</text>
<text x="261.2" y="281.9">ÖLÇÜLER KULLANILMADAN ÖNCE</text>
<text x="261.2" y="284">ÜRETİLMİŞ GERÇEK NUMUNEDEN</text>
<text x="261.2" y="286">KONTROL EDİLMELİDİR.</text>
</g>
<g font-size="1.4">
<text x="294.5" y="239.3">PROPRIETARY AND CONFIDENTIAL</text>
<text x="294.7" y="241.2">THE INFORMATION CONTAINED IN THIS</text>
<text x="294.7" y="242.6">DRAWING IS THE SOLE PROPERTY OF</text>
<text x="294.7" y="244">ALTINKAYA ENCLOSURES. ANY</text>
<text x="294.7" y="245.5">REPRODUCTION IN PART OR AS A WHOLE</text>
<text x="294.7" y="246.9">WITHOUT THE WRITTEN PERMISSION OF</text>
<text x="294.7" y="248.3">ALTINKAYA ENCLOSURES IS PROHIBITED.</text>
<text x="339.1" y="252.6">ENCLOSURES FOR ELECTRONICS</text>
</g>
</svg>
